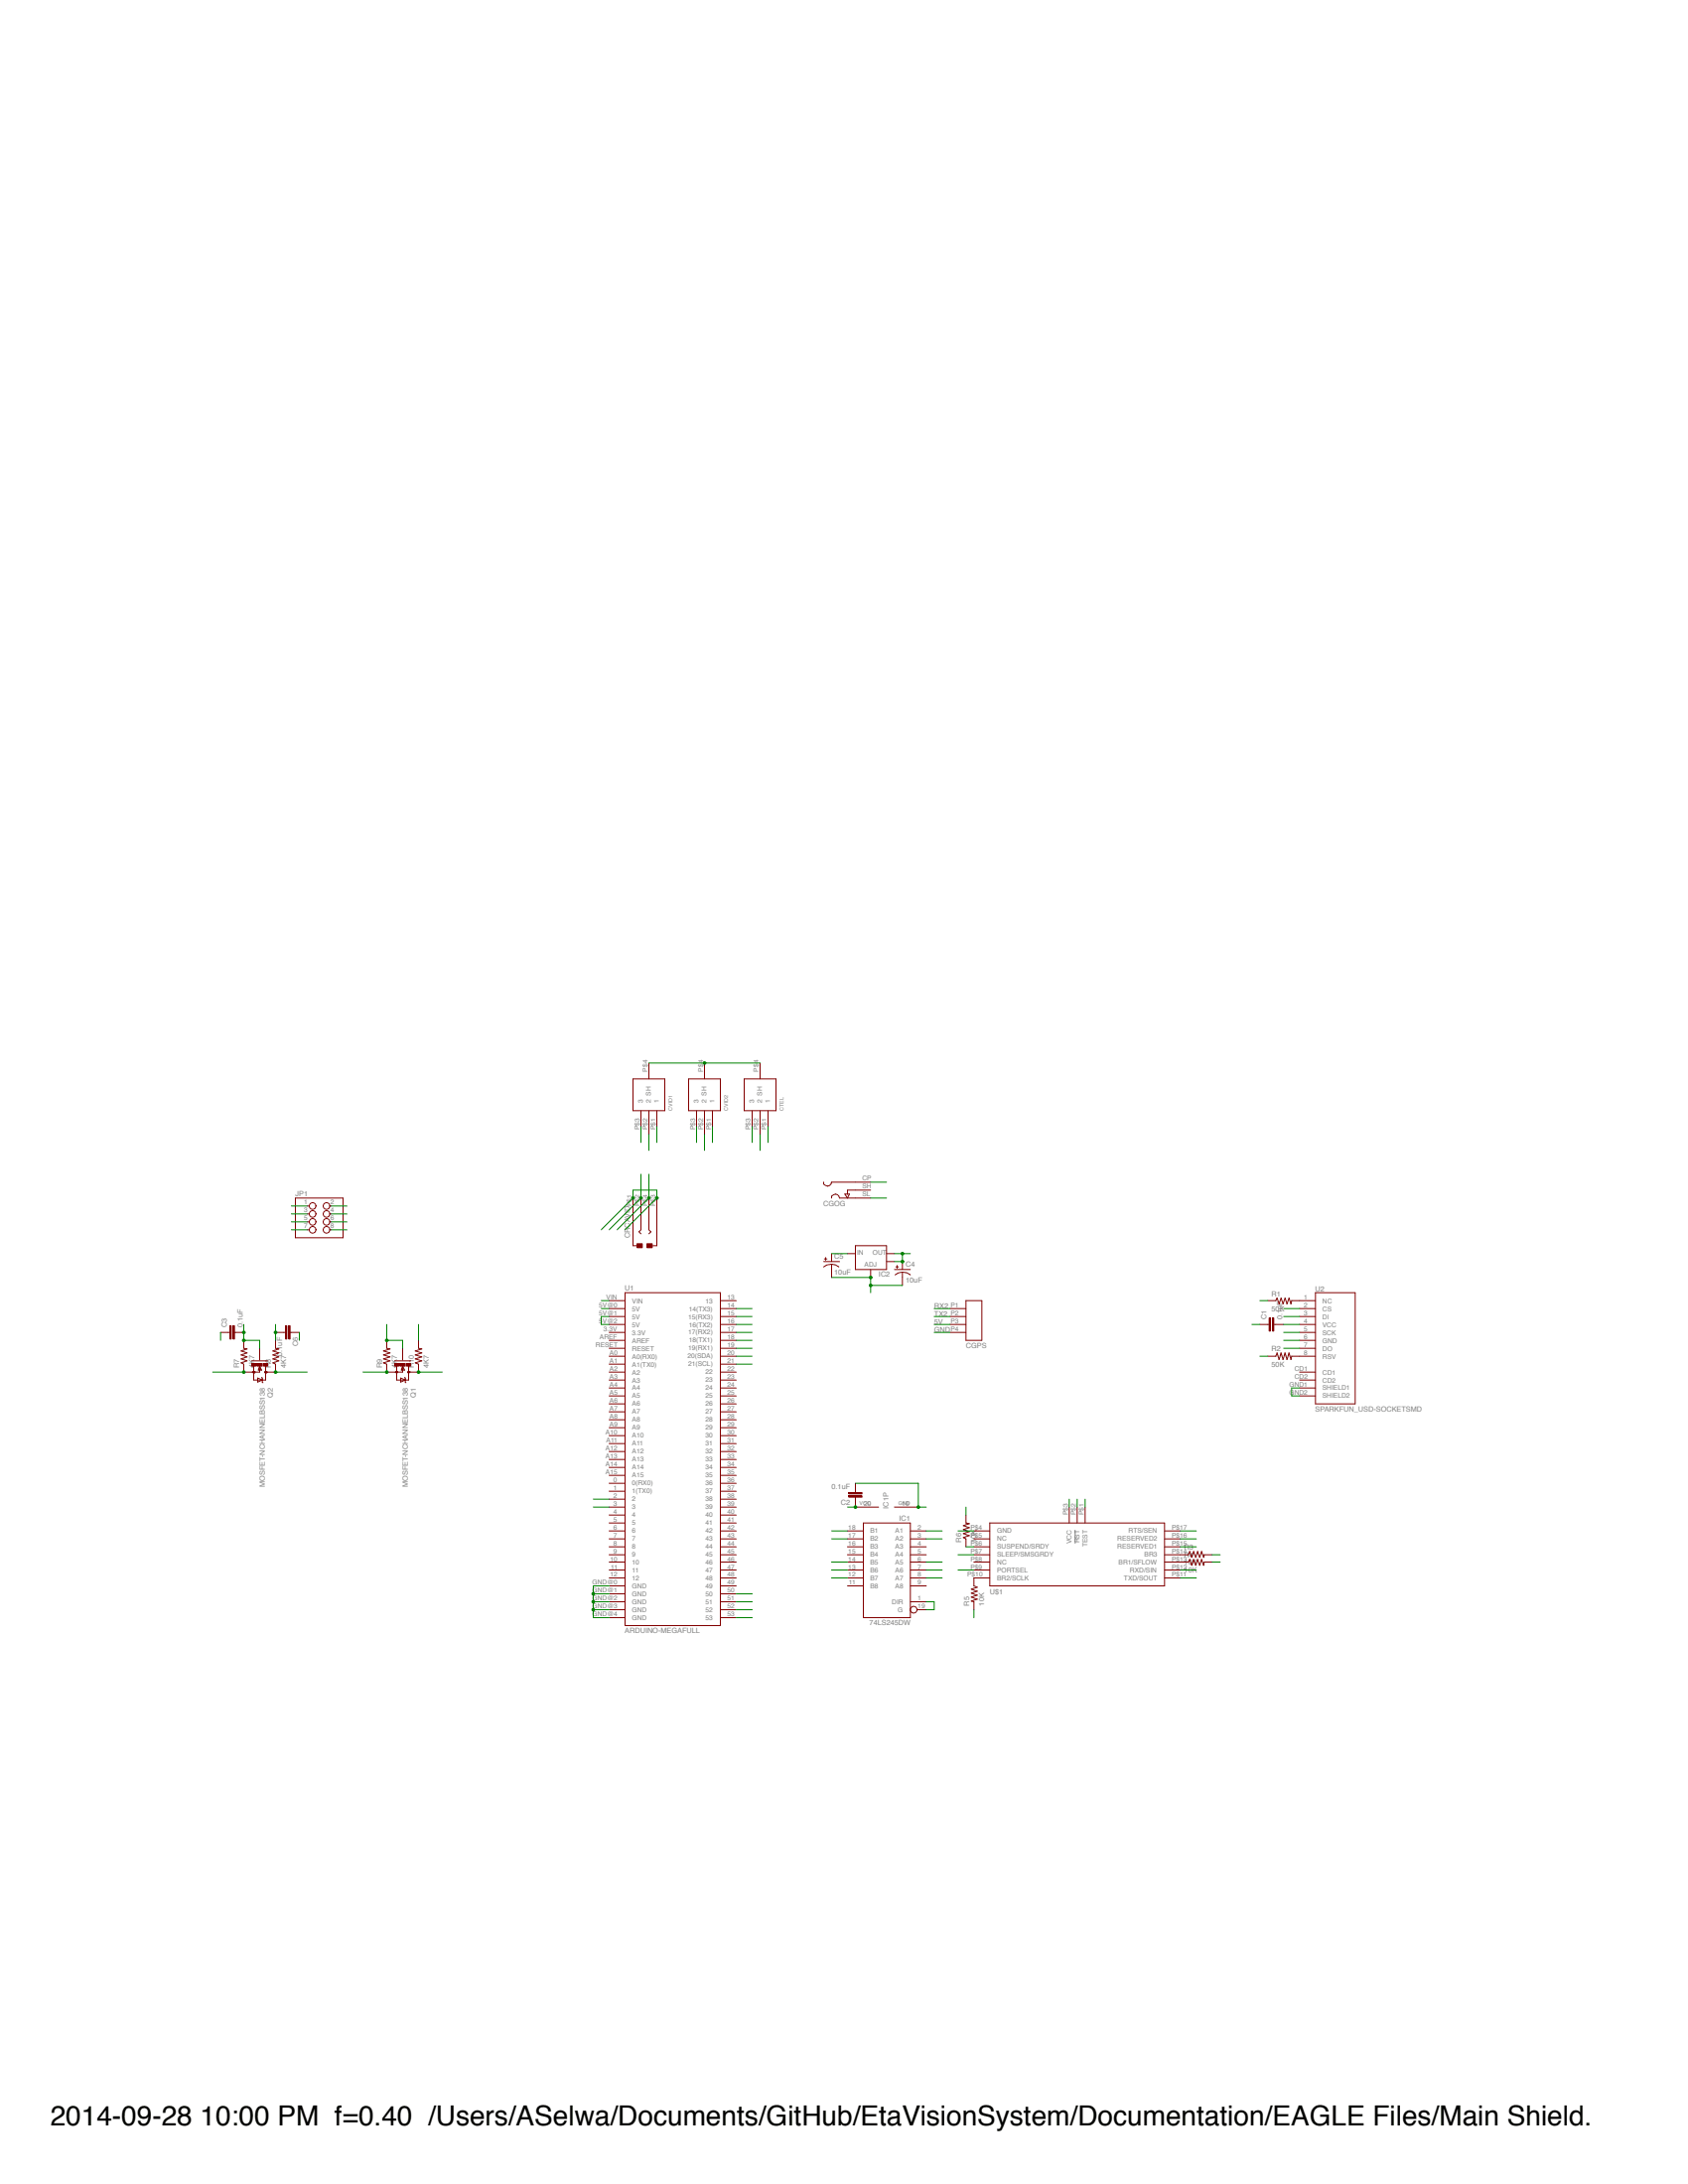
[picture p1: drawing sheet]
<svg xmlns="http://www.w3.org/2000/svg" width="216mm" height="279mm" viewBox="0 0 216 279" stroke-linecap="round" stroke-linejoin="round" font-family="sans-serif">
<path d="M137.5 195.8v1.7" fill="none" stroke="#808080" stroke-width=".13"/>
<g fill="none" stroke="#820000" stroke-width=".13">
<path d="M77.9 167.4h2M77.9 172.5h2M77.9 168.4h2M77.9 173.5h2M77.9 174.5h2M77.9 175.5h2M77.9 176.6h2M77.9 177.6h2M77.9 178.6h2M77.9 179.6h2M77.9 169.4h2M77.9 170.5h2"/>
<path d="M77.9 171.5h2M77.9 166.4h2M79.9 165.4h12.2v42.6h-12.2zM92.1 167.4h2.1M92.1 172.5h2.1M92.1 168.4h2.1M92.1 173.5h2.1M92.1 174.5h2.1M92.1 175.5h2.1M92.1 176.6h2.1M92.1 177.6h2.1M92.1 178.6h2.1"/>
<path d="M92.1 179.6h2.1M92.1 169.4h2.1M92.1 170.5h2.1M92.1 171.5h2.1M92.1 166.4h2.1M162.2 169.4h.1M162.9 169.4h.3M77.9 180.6h2M77.9 181.6h2M77.9 182.6h2M77.9 183.7h2M77.9 184.7h2"/>
<path d="M77.9 185.7h2M77.9 186.7h2M77.9 187.7h2M77.9 188.7h2M77.9 190.8h2M77.9 191.8h2M77.9 192.8h2M77.9 193.8h2M77.9 194.8h2M77.9 195.9h2M77.9 196.9h2M77.9 197.9h2"/>
<path d="M77.9 198.9h2M77.9 199.8h2M77.9 189.8h2M92.1 180.6h2.1M92.1 181.6h2.1M92.1 182.6h2.1M92.1 183.7h2.1M92.1 184.7h2.1M92.1 185.7h2.1M92.1 186.7h2.1M92.1 187.7h2.1M92.1 188.7h2.1"/>
<path d="M92.1 190.8h2.1M92.1 191.8h2.1M92.1 192.8h2.1M92.1 193.8h2.1M92.1 194.8h2.1M92.1 195.9h2.1M92.1 196.9h2.1M92.1 197.9h2.1M92.1 198.9h2.1M92.1 199.8h2.1M92.1 189.8h2.1M108.4 195.9h2"/>
<path d="M108.4 196.9h2M108.4 197.9h2M108.4 198.9h2M108.4 199.8h2M109.4 192.8h3M110.4 194.8h6v12.1h-6zM114.4 192.8h3.1M116.4 195.9h2.1M116.4 196.9h2.1M116.4 197.9h2.1M116.4 198.9h2.1M116.4 199.8h2.1"/>
<path d="M124.6 195.9h2M124.6 196.9h2M124.6 197.9h2M124.6 198.9h2M124.6 199.8h2M126.6 194.8h22.3v8.1h-22.3zM136.8 192.8v2M137.8 192.8v2M138.8 192.8v2M148.9 195.9h2.1M148.9 196.9h2.1M148.9 197.9h2.1"/>
<path d="M148.9 198.9h2.1M148.9 199.8h2.1M77.9 206.9h2M77.9 200.9h2M77.9 201.9h2M77.9 202.9h2M77.9 203.9h2M77.9 204.9h2M77.9 205.9h2M92.1 206.9h2.1M92.1 200.9h2.1M92.1 201.9h2.1"/>
<path d="M92.1 202.9h2.1M92.1 203.9h2.1M92.1 204.9h2.1M92.1 205.9h2.1M108.4 200.9h2M108.4 201.9h2M108.4 202.9h2M116.4 200.9h2.1M116.4 201.9h2.1M116.4 202.9h2.1M116.4 204.9h2.1M117.3 205.9h1.2"/>
<path d="M124.6 200.9h2M124.6 201.9h2M148.9 200.9h2.1M148.9 201.9h2.1"/>
<circle cx="116.9" cy="205.9" r=".42"/>
</g>
<path d="M162.7 168.6h.2v1.7h-.2z" fill="#820000"/>
<path d="M162.8 168.6h.1v1.7h-.1z" fill="none" stroke="#820000" stroke-width=".13"/>
<path d="M162.3 168.6h.2v1.7h-.2z" fill="#820000"/>
<g fill="none" stroke="#820000" stroke-width=".13">
<path d="M161.1 169.4h1.1M162.2 166.4h1l.1-.3 .3 .7 .3-.7 .2 .7 .3-.7 .2 .7 .3-.7 .2 .7 .1-.4h3.1M162.2 173.5h1l.1-.4 .3 .8 .3-.8 .2 .8 .3-.8 .2 .8 .3-.8 .2 .8 .1-.4h3.1M162.3 168.6h.2v1.7h-.2zM163.2 169.4h1M166.2 169.4h2.1M166.2 175.5h2.1M166.2 176.6h2.1M166.2 167.4h2.1M166.2 168.4h2.1M166.2 172.5h2.1M166.2 171.5h2.1"/>
<path d="M166.2 170.5h2.1M166.2 177.6h2.1M166.2 178.6h2.1M168.3 165.4h5v14.2h-5zM109.4 190.8v.1M109.4 191.5v.3"/>
</g>
<path d="M108.5 190.9h1.7v.2h-1.7z" fill="#820000"/>
<path d="M108.6 190.9h1.7v.2h-1.7z" fill="none" stroke="#820000" stroke-width=".13"/>
<path d="M108.5 191.3h1.7v.2h-1.7z" fill="#820000"/>
<g fill="none" stroke="#820000" stroke-width=".13">
<path d="M81 138h4v4.1h-4zM83 136v2M88.1 138h4v4.1h-4zM90.1 136v2M95.2 138h4.1v4.1h-4.1zM97.2 136v2M81 153.3v6.1h.5M82 142.1v2M82 153.3v2M83 142.1v3M83 153.3v2M84 153.3v6.1h-.5"/>
<path d="M84 142.1v2M89.1 142.1v2M90.1 142.1v3M91.1 142.1v2M96.2 142.1v2M97.2 142.1v3M98.2 142.1v2M109.4 159.4h4v3h-4zM105.3 161.4h2.1M105.4 161.1h.4M105.6 160.9v.3M106.4 161.7l.5 .1 .4 .3"/>
<path d="M106.4 161.7l-.6 .1-.5 .3M106.4 160.4v1M106.4 161.7v1.7M108.4 160.4h1M111.4 162.4v1M113.4 160.4h1M113.4 161.4h1M114.4 162.4h2M114.6 162.1h.3M114.7 161.9v.3M115.4 162.8h.6l.4 .3M115.4 162.8h-.5l-.4 .3"/>
<path d="M115.4 161.4v1M115.4 162.8v1.6M108.6 191.4h1.7v.1h-1.7zM109.4 189.8v1M109.4 191.8v1M123.5 193.8v1l.5 .1-.8 .3 .8 .2-.8 .3 .8 .2-.8 .3 .8 .2-.8 .3 .3 .2v1M151 198.9h1l.2-.4 .2 .7 .3-.7 .2 .7 .3-.7 .2 .7 .3-.7 .2 .7 .1-.3h1M151 199.8h1l.2-.3 .2 .8 .3-.8 .2 .8 .3-.8 .2 .8 .3-.8 .2 .8 .1-.5h1M124.6 201.9v1l.4 .2-.8 .2 .8 .3-.8 .2 .8 .3-.8 .2 .8 .3-.8 .2 .4 .1v1"/>
</g>
<path d="M82.7 159.1h.7v.5h-.7z" fill="#820000"/>
<path d="M82.7 159.1h.7v.5h-.7z" fill="none" stroke="#820000" stroke-width=".13"/>
<path d="M81.4 159.1h.7v.5h-.7z" fill="#820000"/>
<path d="M81.5 159.1h.6v.5h-.6zM82 155.3v2l-.3 .3 .3 .2M83 155.3v2l.2 .3-.2 .2M105.3 151.2v.3a.55 .55 0 0 0 .6 .2 .55 .55 0 0 0 .5-.5h5M106.4 153.3v-.3a.55 .55 0 0 1 .6-.2 .55 .55 0 0 1 .4 .5h4M108.1 152.8h.5l-.2 .5zM111.4 152.3h-3v.5M121.5 167.4h2M121.5 168.4h2M121.5 169.4h2M121.5 170.5h2M123.5 166.4h2.1v5.1h-2.1z" fill="none" stroke="#820000" stroke-width=".13"/>
<path d="M50.6 175.4l.3 .1-.2 .2z" fill-rule="evenodd" fill="#820000"/>
<path d="M50.7 175.5h.2l-.2 .2z" fill="none" stroke="#820000" stroke-width=".13"/>
<path d="M52.2 175.4l.2 .1-.2 .2z" fill-rule="evenodd" fill="#820000"/>
<path d="M52.2 175.5h.2l-.1 .2z" fill="none" stroke="#820000" stroke-width=".13"/>
<path d="M50.5 174.4h.5v.4h-.5z" fill="#820000"/>
<path d="M50.5 174.4h.5v.4h-.5z" fill="none" stroke="#820000" stroke-width=".13"/>
<path d="M52 174.4h.5v.4h-.5z" fill="#820000"/>
<path d="M52 174.4h.5v.4h-.5z" fill="none" stroke="#820000" stroke-width=".13"/>
<path d="M51.1 174.4h.7v.4h-.7z" fill="#820000"/>
<path d="M50.5 174.1h2M50.7 174.8v1.8h1.6v-1.8M51.2 174.4h.6v.4h-.6zM51.2 176.3l.6 .3-.6 .2zM51.5 175.1v.4h-2M51.5 172.5v1.5M51.5 174.8l.3 .5h-.5zM51.5 175.2h-.1l.1-.3 .1 .3M51.8 176.2l.1 .7M52.3 175.5h1.2" fill="none" stroke="#820000" stroke-width=".13"/>
<path d="M32.3 175.4h.3v.2l-.2 .1z" fill-rule="evenodd" fill="#820000"/>
<path d="M32.4 175.5h.2v.1l-.2 .1z" fill="none" stroke="#820000" stroke-width=".13"/>
<path d="M33.9 175.4h.2v.2l-.1 .1z" fill-rule="evenodd" fill="#820000"/>
<path d="M33.9 175.5h.2v.1l-.1 .1z" fill="none" stroke="#820000" stroke-width=".13"/>
<path d="M32.2 174.4h.5v.4h-.5z" fill="#820000"/>
<path d="M32.2 174.4h.5v.4h-.5z" fill="none" stroke="#820000" stroke-width=".13"/>
<path d="M33.7 174.4h.5v.4h-.5z" fill="#820000"/>
<path d="M33.7 174.4h.5v.4h-.5z" fill="none" stroke="#820000" stroke-width=".13"/>
<path d="M32.9 174.4h.6v.4h-.6z" fill="#820000"/>
<g fill="none" stroke="#820000" stroke-width=".13">
<path d="M37.8 153.3h6.1v5h-6.1zM39.3 154.3h.3M39.3 155.3h.3M39.3 156.3h.3M39.3 157.3h.3M42.2 154.3h.2M42.2 155.3h.2M42.2 156.3h.2M42.2 157.3h.2M29.1 170.5h.3M30 170.5h.2M31.2 171.5v1l.4 .1-.8 .2 .8 .3-.8 .2 .8 .3-.8 .2 .8 .3-.8 .2 .4 .2v1h2v-.4"/>
<path d="M32.2 174.1h2M32.4 174.8v1.8h1.6v-1.8M32.9 174.4h.6v.4h-.6zM33 176.3l.5 .3-.5 .2zM33.2 172.5v1.5M33.2 174.8l.3 .5h-.5zM33.2 175.2h-.1l.1-.3 .2 .3M33.5 176.2l.1 .7M35.2 171.5v1l.5 .1-.8 .2 .8 .3-.8 .2 .8 .3-.8 .2 .8 .3-.8 .2 .3 .2v1h-1.2M49.5 171.5v1l.4 .1-.9 .2 .9 .3-.9 .2 .9 .3-.9 .2 .9 .3-.9 .2 .5 .2v1M53.5 171.5v1l.5 .1-.9 .2 .9 .3-.9 .2 .9 .3-.9 .2 .9 .3-.9 .2 .4 .2v1"/>
<circle cx="40" cy="154.3" r=".42"/>
<circle cx="40" cy="156.3" r=".42"/>
<circle cx="40" cy="155.3" r=".42"/>
<circle cx="40" cy="157.3" r=".42"/>
<circle cx="41.8" cy="154.3" r=".42"/>
<circle cx="41.8" cy="156.3" r=".42"/>
<circle cx="41.8" cy="155.3" r=".42"/>
<circle cx="41.8" cy="157.3" r=".42"/>
</g>
<path d="M29.8 169.6h.2v1.7h-.2z" fill="#820000"/>
<path d="M29.8 169.6h.2v1.7h-.2z" fill="none" stroke="#820000" stroke-width=".13"/>
<path d="M29.4 169.6h.1v1.7h-.1z" fill="#820000"/>
<path d="M28.2 170.5h.9M29.4 169.6h.2v1.7h-.2zM30.2 170.5h1M36.3 170.5h.2M37.1 170.5h.2" fill="none" stroke="#820000" stroke-width=".13"/>
<path d="M36.5 169.6h.2v1.7h-.2z" fill="#820000"/>
<path d="M36.5 169.6h.2v1.7h-.2z" fill="none" stroke="#820000" stroke-width=".13"/>
<path d="M36.9 169.6h.2v1.7h-.2z" fill="#820000"/>
<path d="M35.2 170.5h1.1M36.9 169.6h.2v1.7h-.2zM37.3 170.5h1" fill="none" stroke="#820000" stroke-width=".13"/>
<path d="M108.4 192.8h1" fill="none" stroke="#008100" stroke-width=".13"/>
<circle cx="109.4" cy="192.8" r=".17" fill="#008100"/>
<g fill="none" stroke="#008100" stroke-width=".13">
<path d="M114.4 160.4h2M115.4 160.4v1h-1M161.1 166.4h1.1M161.1 173.5h1.1M164.2 169.4h2M123.5 192.8v1M136.8 191.8v1M155 199.8h1.1M155 198.9h1.1M124.6 205.9v1"/>
<circle cx="109.4" cy="192.8" r=".17"/>
</g>
<circle cx="115.4" cy="160.4" r=".17" fill="#008100"/>
<circle cx="115.4" cy="160.4" r=".17" fill="none" stroke="#008100" stroke-width=".13"/>
<circle cx="115.4" cy="161.4" r=".17" fill="#008100"/>
<g fill="none" stroke="#008100" stroke-width=".13">
<path d="M31.2 169.4v2.1h2v1"/>
<circle cx="115.4" cy="161.4" r=".17"/>
</g>
<circle cx="31.2" cy="171.5" r=".17" fill="#008100"/>
<circle cx="31.2" cy="171.5" r=".17" fill="none" stroke="#008100" stroke-width=".13"/>
<circle cx="31.2" cy="170.4" r=".17" fill="#008100"/>
<g fill="none" stroke="#008100" stroke-width=".13">
<path d="M49.5 171.5h2v1"/>
<circle cx="31.2" cy="170.5" r=".17"/>
</g>
<circle cx="49.4" cy="171.5" r=".17" fill="#008100"/>
<g fill="none" stroke="#008100" stroke-width=".13">
<path d="M42.4 154.3h2M49.5 169.4v2.1M109.4 189.8h8.1v3h1"/>
<circle cx="49.5" cy="171.5" r=".17"/>
</g>
<circle cx="117.4" cy="192.8" r=".17" fill="#008100"/>
<g fill="none" stroke="#008100" stroke-width=".13">
<path d="M122.5 195.9h2.1M75.9 205.9h2M77.9 202.9h-2v1h2M77.9 204.9h-2v2h2"/>
<circle cx="117.5" cy="192.8" r=".17"/>
</g>
<circle cx="75.9" cy="205.9" r=".17" fill="#008100"/>
<g fill="none" stroke="#008100" stroke-width=".13">
<path d="M75.9 203.9v1"/>
<circle cx="75.9" cy="205.9" r=".17"/>
</g>
<circle cx="75.9" cy="203.9" r=".17" fill="#008100"/>
<circle cx="75.9" cy="203.9" r=".17" fill="none" stroke="#008100" stroke-width=".13"/>
<circle cx="75.9" cy="204.9" r=".17" fill="#008100"/>
<g fill="none" stroke="#008100" stroke-width=".13">
<path d="M106.4 163.4h5v2M160.1 169.4h1M164.2 171.5h2M166.2 177.6h-1v1h1M122.5 198.9h2.1M151 197.9h2M151 196.9h2M118.5 204.9h1v1h-1M122.5 200.9h2.1"/>
<circle cx="75.9" cy="204.9" r=".17"/>
</g>
<circle cx="111.3" cy="163.4" r=".17" fill="#008100"/>
<g fill="none" stroke="#008100" stroke-width=".13">
<path d="M111.4 164.4h4"/>
<circle cx="111.4" cy="163.4" r=".17"/>
</g>
<circle cx="111.3" cy="164.4" r=".17" fill="#008100"/>
<g fill="none" stroke="#008100" stroke-width=".13">
<path d="M83 136h14.2M82 144.1v2.1M89.1 144.1v2.1M119.5 170.5h2"/>
<circle cx="111.4" cy="164.4" r=".17"/>
</g>
<circle cx="90.1" cy="136" r=".17" fill="#008100"/>
<g fill="none" stroke="#008100" stroke-width=".13">
<path d="M81 153.3v-1h3v1M96.2 144.1v2.1"/>
<circle cx="90.1" cy="136" r=".17"/>
</g>
<circle cx="80.9" cy="153.2" r=".17" fill="#008100"/>
<circle cx="81" cy="153.3" r=".17" fill="none" stroke="#008100" stroke-width=".13"/>
<circle cx="84" cy="153.2" r=".17" fill="#008100"/>
<g fill="none" stroke="#008100" stroke-width=".13">
<path d="M37.3 154.3h2M37.3 155.3h2M81 153.3l-4.1 4M84 153.3l-4.1 4M84 144.1v2.1M91.1 144.1v2.1M111.4 153.3h2M28.2 170.5v1M35.2 169.4v2.1M38.3 170.5v1M76.9 167.4h1M94.2 171.5h2"/>
<path d="M94.2 172.5h2M106.4 160.4h2M119.5 169.4h2M164.2 172.5h2M164.2 167.4h2M164.2 168.4h2M164.2 170.5h2M75.9 191.8h2M75.9 192.8h2M106.4 195.9h2M106.4 199.8h2M106.4 196.9h2"/>
<path d="M118.5 195.9h2M118.5 199.8h2M118.5 196.9h2M123.5 197.9h1.1M137.8 191.8v1M138.8 191.8v1M151 195.9h2M94.2 203.9h2M94.2 204.9h2M94.2 205.9h2M94.2 206.9h2M106.4 200.9h2"/>
<path d="M106.4 201.9h2M118.5 200.9h2M118.5 201.9h2M151 200.9h2M151 201.9h2"/>
<circle cx="84" cy="153.3" r=".17"/>
</g>
<circle cx="35.2" cy="170.4" r=".17" fill="#008100"/>
<g fill="none" stroke="#008100" stroke-width=".13">
<path d="M42.4 155.3h2M82 150.2v3.1M83 145.1v2.1M53.5 169.4v2.1M77.9 168.4h-1v1h1M94.2 169.4h2M94.2 170.5h2M119.5 168.4h2M119.5 167.4h2"/>
<circle cx="35.2" cy="170.5" r=".17"/>
</g>
<circle cx="82" cy="153.2" r=".17" fill="#008100"/>
<g fill="none" stroke="#008100" stroke-width=".13">
<path d="M82 153.3l-4.1 4M83 150.2v3.1M90.1 145.1v2.1"/>
<circle cx="82" cy="153.3" r=".17"/>
</g>
<circle cx="83" cy="153.2" r=".17" fill="#008100"/>
<g fill="none" stroke="#008100" stroke-width=".13">
<path d="M83 153.3l-4.1 4M97.2 145.1v2.1M98.2 144.1v2.1M111.4 151.2h2M27.2 175.5h4M76.9 166.4h1M94.2 167.4h2M94.2 168.4h2"/>
<circle cx="83" cy="153.3" r=".17"/>
</g>
<circle cx="31.2" cy="175.5" r=".17" fill="#008100"/>
<g fill="none" stroke="#008100" stroke-width=".13">
<path d="M37.3 156.3h2M35.2 175.5h4.1"/>
<circle cx="31.2" cy="175.5" r=".17"/>
</g>
<circle cx="35.2" cy="175.5" r=".17" fill="#008100"/>
<g fill="none" stroke="#008100" stroke-width=".13">
<path d="M42.4 156.3h2M46.4 175.5h3.1M94.2 173.5h2"/>
<circle cx="35.2" cy="175.5" r=".17"/>
</g>
<circle cx="49.4" cy="175.5" r=".17" fill="#008100"/>
<g fill="none" stroke="#008100" stroke-width=".13">
<path d="M37.3 157.3h2M53.5 175.5h3.1"/>
<circle cx="49.5" cy="175.5" r=".17"/>
</g>
<circle cx="53.5" cy="175.5" r=".17" fill="#008100"/>
<g fill="none" stroke="#008100" stroke-width=".13">
<path d="M42.4 157.3h2M94.2 174.5h2"/>
<circle cx="53.5" cy="175.5" r=".17"/>
</g>
<text font-size="3.6" x="6.4" y="271.9">2014-09-28 10:00 PM f=0.40 /Users/ASelwa/Documents/GitHub/EtaVisionSystem/Documentation/EAGLE Files/Main Shield.sch (She</text>
<g font-size=".9" fill="#808080">
<text x="37.8" y="153">JP1</text>
<text x="105.3" y="154.2">CGOG</text>
<text x="80.6" y="158.4" transform="rotate(-90 80.6 158.4)">CRCAVIDP$1</text>
<text x="106.7" y="161.1">C5</text>
<text x="79.9" y="165.1">U1</text>
<text x="106.7" y="163">10uF</text>
<text x="112.4" y="163.4">IC2</text>
<text x="115.8" y="164">10uF</text>
<text x="115.8" y="162.1">C4</text>
<text x="119.5" y="167.4">RX2 P1</text>
<text x="162.6" y="167.7">50K</text>
<text x="162.6" y="165.8">R1</text>
<text x="168.2" y="165.2">U2</text>
<text x="29" y="169.9" transform="rotate(-90 29 169.9)">C3</text>
<text x="31" y="169.9" transform="rotate(-90 31 169.9)">0.1uF</text>
<text x="36.1" y="173.4" transform="rotate(-90 36.1 173.4)">0.1uF</text>
<text x="38.1" y="172.3" transform="rotate(-90 38.1 172.3)">C6</text>
<text x="119.5" y="170.5">GNDP4</text>
<text x="119.5" y="169.4">5V</text>
<text x="119.5" y="168.4">TX2 P2</text>
<text x="123.6" y="172.5">CGPS</text>
<text x="162" y="168.8" transform="rotate(-90 162 168.8)">C1</text>
<text x="162.6" y="172.9">R2</text>
<text x="164" y="168.8" transform="rotate(-90 164 168.8)">0.1uF</text>
<text x="30.6" y="175" transform="rotate(-90 30.6 175)">R7</text>
<text x="32.5" y="175" transform="rotate(-90 32.5 175)">4K7</text>
<text x="34.7" y="175" transform="rotate(-90 34.7 175)">R8</text>
<text x="34.9" y="178.8" transform="rotate(-90 34.9 178.8)">Q2</text>
<text x="36.6" y="175" transform="rotate(-90 36.6 175)">4K7</text>
<text x="48.9" y="175" transform="rotate(-90 48.9 175)">R9</text>
<text x="50.8" y="175" transform="rotate(-90 50.8 175)">4K7</text>
<text x="52.9" y="175" transform="rotate(-90 52.9 175)">R10</text>
<text x="53.2" y="178.8" transform="rotate(-90 53.2 178.8)">Q1</text>
<text x="54.8" y="175" transform="rotate(-90 54.8 175)">4K7</text>
<text x="162.6" y="174.8">50K</text>
<text x="168.2" y="180.6">SPARKFUN_USD-SOCKETSMD</text>
<text x="33.9" y="190.3" transform="rotate(-90 33.9 190.3)">MOSFET-NCHANNELBSS138</text>
<text x="52.2" y="190.3" transform="rotate(-90 52.2 190.3)">MOSFET-NCHANNELBSS138</text>
<text x="106.4" y="190.5">0.1uF</text>
<text x="107.6" y="192.6">C2</text>
<text x="113.7" y="193" transform="rotate(-90 113.7 193)">IC1P</text>
<text x="115" y="194.5">IC1</text>
<text x="123" y="197.3" transform="rotate(-90 123 197.3)">R6</text>
<text x="124.9" y="197.3" transform="rotate(-90 124.9 197.3)">10K</text>
<text x="126.6" y="203.9">U$1</text>
<text x="151.5" y="200.2">10K</text>
<text x="151.5" y="201.2">10K</text>
<text x="151.5" y="198.2">R3</text>
<text x="151.5" y="199.3">R4</text>
<text x="79.9" y="209">ARDUINO-MEGAFULL</text>
<text x="111.2" y="208">74LS245DW</text>
<text x="124" y="205.4" transform="rotate(-90 124 205.4)">R5</text>
<text x="125.9" y="205.4" transform="rotate(-90 125.9 205.4)">10K</text>
</g>
<g font-size=".8" fill="#808080">
<text x="82.8" y="137.1" transform="rotate(-90 82.8 137.1)">P$4</text>
<text x="89.9" y="137.1" transform="rotate(-90 89.9 137.1)">P$4</text>
<text x="97" y="137.1" transform="rotate(-90 97 137.1)">P$4</text>
<text x="82.2" y="141.2" transform="rotate(-90 82.2 141.2)">3</text>
<text x="83.3" y="141.2" transform="rotate(-90 83.3 141.2)">2 SH</text>
<text x="84.3" y="141.2" transform="rotate(-90 84.3 141.2)">1</text>
<text x="89.4" y="141.2" transform="rotate(-90 89.4 141.2)">3</text>
<text x="90.4" y="141.2" transform="rotate(-90 90.4 141.2)">2 SH</text>
<text x="91.4" y="141.2" transform="rotate(-90 91.4 141.2)">1</text>
<text x="96.5" y="141.2" transform="rotate(-90 96.5 141.2)">3</text>
<text x="97.5" y="141.2" transform="rotate(-90 97.5 141.2)">2 SH</text>
<text x="98.5" y="141.2" transform="rotate(-90 98.5 141.2)">1</text>
<text x="81.8" y="144.5" transform="rotate(-90 81.8 144.5)">P$3</text>
<text x="82.8" y="144.5" transform="rotate(-90 82.8 144.5)">P$2</text>
<text x="83.8" y="144.5" transform="rotate(-90 83.8 144.5)">P$1</text>
<text x="88.9" y="144.5" transform="rotate(-90 88.9 144.5)">P$3</text>
<text x="89.9" y="144.5" transform="rotate(-90 89.9 144.5)">P$2</text>
<text x="90.9" y="144.5" transform="rotate(-90 90.9 144.5)">P$1</text>
<text x="96" y="144.5" transform="rotate(-90 96 144.5)">P$3</text>
<text x="97" y="144.5" transform="rotate(-90 97 144.5)">P$2</text>
<text x="98" y="144.5" transform="rotate(-90 98 144.5)">P$1</text>
<text x="38.9" y="154.1">1</text>
<text x="38.9" y="155.1">3</text>
<text x="42.3" y="154.1">2</text>
<text x="42.3" y="155.1">4</text>
<text x="81.8" y="154.3" transform="rotate(-90 81.8 154.3)">P$2</text>
<text x="82.8" y="154.3" transform="rotate(-90 82.8 154.3)">P$4</text>
<text x="83.8" y="154.3" transform="rotate(-90 83.8 154.3)">P$3</text>
<text x="110.3" y="153.1">SL</text>
<text x="110.3" y="152.1">SH</text>
<text x="110.3" y="151.1">CP</text>
<text x="38.9" y="156.1">5</text>
<text x="38.9" y="157.1">7</text>
<text x="42.3" y="156.1">6</text>
<text x="42.3" y="157.1">8</text>
<text x="109.6" y="160.6">IN</text>
<text x="111.6" y="160.6">OUT</text>
<text x="76.6" y="167.3">5V@0</text>
<text x="77.5" y="166.3">VIN</text>
<text x="80.8" y="167.7">5V</text>
<text x="80.8" y="166.7">VIN</text>
<text x="88.1" y="167.7">14(TX3)</text>
<text x="90.2" y="166.7">13</text>
<text x="93" y="166.3">13</text>
<text x="93" y="167.3">14</text>
<text x="110.6" y="162.1">ADJ</text>
<text x="166.8" y="167.3">2</text>
<text x="166.8" y="166.3">1</text>
<text x="169.1" y="167.7">CS</text>
<text x="169.1" y="166.7">NC</text>
<text x="76.2" y="172.3">RESET</text>
<text x="76.6" y="168.3">5V@1</text>
<text x="76.6" y="169.3">5V@2</text>
<text x="76.7" y="171.3">AREF</text>
<text x="77.2" y="170.3">3.3V</text>
<text x="78" y="173.4">A0</text>
<text x="80.8" y="172.8">RESET</text>
<text x="80.8" y="168.7">5V</text>
<text x="80.8" y="173.8">A0(RX0)</text>
<text x="80.8" y="169.8">5V</text>
<text x="80.8" y="170.8">3.3V</text>
<text x="80.8" y="171.8">AREF</text>
<text x="87.9" y="173.8">20(SDA)</text>
<text x="88" y="170.8">17(RX2)</text>
<text x="88" y="168.7">15(RX3)</text>
<text x="88" y="172.8">19(RX1)</text>
<text x="88.1" y="169.7">16(TX2)</text>
<text x="88.1" y="171.8">18(TX1)</text>
<text x="93" y="169.3">16</text>
<text x="93" y="170.3">17</text>
<text x="93" y="171.3">18</text>
<text x="93" y="168.3">15</text>
<text x="93" y="173.4">20</text>
<text x="93" y="172.3">19</text>
<text x="121.6" y="169.3">P3</text>
<text x="166.8" y="168.3">3</text>
<text x="166.8" y="172.3">7</text>
<text x="166.8" y="171.3">6</text>
<text x="166.8" y="173.4">8</text>
<text x="166.8" y="170.3">5</text>
<text x="166.8" y="169.3">4</text>
<text x="169.1" y="168.7">DI</text>
<text x="169.1" y="172.8">DO</text>
<text x="169.1" y="171.8">GND</text>
<text x="169.1" y="173.8">RSV</text>
<text x="169.1" y="170.8">SCK</text>
<text x="169.1" y="169.8">VCC</text>
<text x="78" y="174.4">A1</text>
<text x="78" y="175.4">A2</text>
<text x="78" y="176.4">A3</text>
<text x="78" y="177.4">A4</text>
<text x="78" y="178.4">A5</text>
<text x="78" y="179.4">A6</text>
<text x="80.8" y="174.8">A1(TX0)</text>
<text x="80.8" y="175.8">A2</text>
<text x="80.8" y="176.8">A3</text>
<text x="80.8" y="177.9">A4</text>
<text x="80.8" y="178.9">A5</text>
<text x="80.8" y="179.9">A6</text>
<text x="88" y="174.8">21(SCL)</text>
<text x="90.2" y="175.8">22</text>
<text x="90.2" y="176.8">23</text>
<text x="90.2" y="177.8">24</text>
<text x="90.2" y="178.9">25</text>
<text x="90.2" y="179.9">26</text>
<text x="93" y="175.4">22</text>
<text x="93" y="176.4">23</text>
<text x="93" y="177.4">24</text>
<text x="93" y="178.4">25</text>
<text x="93" y="179.4">26</text>
<text x="93" y="174.4">21</text>
<text x="164.9" y="177.4">GND1</text>
<text x="164.9" y="178.4">GND2</text>
<text x="165.6" y="175.4">CD1</text>
<text x="165.6" y="176.4">CD2</text>
<text x="169.1" y="175.8">CD1</text>
<text x="169.1" y="176.8">CD2</text>
<text x="169.1" y="177.9">SHIELD1</text>
<text x="169.1" y="178.9">SHIELD2</text>
<text x="77.5" y="183.5">A10</text>
<text x="77.5" y="185.5">A12</text>
<text x="77.5" y="184.5">A11</text>
<text x="78" y="180.5">A7</text>
<text x="78" y="181.5">A8</text>
<text x="78" y="182.5">A9</text>
<text x="80.8" y="180.9">A7</text>
<text x="80.8" y="181.9">A8</text>
<text x="80.8" y="182.9">A9</text>
<text x="80.8" y="183.9">A10</text>
<text x="80.8" y="185">A11</text>
<text x="80.8" y="186">A12</text>
<text x="90.2" y="180.9">27</text>
<text x="90.2" y="181.9">28</text>
<text x="90.2" y="182.9">29</text>
<text x="90.2" y="183.9">30</text>
<text x="90.2" y="184.9">31</text>
<text x="90.2" y="186">32</text>
<text x="93" y="180.5">27</text>
<text x="93" y="181.5">28</text>
<text x="93" y="182.5">29</text>
<text x="93" y="183.5">30</text>
<text x="93" y="184.5">31</text>
<text x="93" y="185.5">32</text>
<text x="77.5" y="186.5">A13</text>
<text x="77.5" y="187.5">A14</text>
<text x="77.5" y="188.6">A15</text>
<text x="78.5" y="190.6">1</text>
<text x="78.5" y="191.6">2</text>
<text x="78.5" y="189.6">0</text>
<text x="80.8" y="187">A13</text>
<text x="80.8" y="188">A14</text>
<text x="80.8" y="189">A15</text>
<text x="80.8" y="191">1(TX0)</text>
<text x="80.8" y="190">0(RX0)</text>
<text x="90.2" y="187">33</text>
<text x="90.2" y="188">34</text>
<text x="90.2" y="189">35</text>
<text x="90.2" y="190">36</text>
<text x="90.2" y="191">37</text>
<text x="93" y="186.5">33</text>
<text x="93" y="187.5">34</text>
<text x="93" y="188.6">35</text>
<text x="93" y="189.6">36</text>
<text x="93" y="190.6">37</text>
<text x="93" y="191.6">38</text>
<text x="78.5" y="192.6">3</text>
<text x="78.5" y="193.6">4</text>
<text x="78.5" y="194.6">5</text>
<text x="78.5" y="195.7">6</text>
<text x="78.5" y="196.7">7</text>
<text x="78.5" y="197.7">8</text>
<text x="80.8" y="192">2</text>
<text x="80.8" y="193.1">3</text>
<text x="80.8" y="194.1">4</text>
<text x="80.8" y="195.1">5</text>
<text x="80.8" y="196.1">6</text>
<text x="80.8" y="197.1">7</text>
<text x="90.2" y="192">38</text>
<text x="90.2" y="194.1">40</text>
<text x="90.2" y="193">39</text>
<text x="90.2" y="195.1">41</text>
<text x="90.2" y="196.1">42</text>
<text x="90.2" y="197.1">43</text>
<text x="93" y="193.6">40</text>
<text x="93" y="192.6">39</text>
<text x="93" y="194.6">41</text>
<text x="93" y="195.7">42</text>
<text x="93" y="196.7">43</text>
<text x="93" y="197.7">44</text>
<text x="108.5" y="197.7">16</text>
<text x="108.5" y="196.7">17</text>
<text x="108.5" y="195.7">18</text>
<text x="110.5" y="192.6">20</text>
<text x="111.3" y="197.1">B2</text>
<text x="111.3" y="196.1">B1</text>
<text x="114.5" y="196.1">A1</text>
<text x="114.5" y="197.1">A2</text>
<text x="115.4" y="192.6">10</text>
<text x="117.4" y="195.7">2</text>
<text x="117.4" y="196.7">3</text>
<text x="117.4" y="197.7">4</text>
<text x="124.1" y="195.7">P$4</text>
<text x="124.1" y="196.7">P$5</text>
<text x="124.1" y="197.7">P$6</text>
<text x="127.5" y="196.1">GND</text>
<text x="127.5" y="197.1">NC</text>
<text x="136.6" y="193.9" transform="rotate(-90 136.6 193.9)">P$3</text>
<text x="137" y="197.5" transform="rotate(-90 137 197.5)">VCC</text>
<text x="137.6" y="193.9" transform="rotate(-90 137.6 193.9)">P$2</text>
<text x="138.1" y="197.4" transform="rotate(-90 138.1 197.4)">RST</text>
<text x="138.6" y="193.9" transform="rotate(-90 138.6 193.9)">P$1</text>
<text x="139.1" y="197.9" transform="rotate(-90 139.1 197.9)">TEST</text>
<text x="142.9" y="197.1">RESERVED2</text>
<text x="144.4" y="196.1">RTS/SEN</text>
<text x="149.9" y="197.7">P$15</text>
<text x="149.9" y="196.7">P$16</text>
<text x="149.9" y="195.7">P$17</text>
<text x="75.8" y="202.8">GND@0</text>
<text x="75.8" y="203.8">GND@1</text>
<text x="78" y="199.7">10</text>
<text x="78" y="201.7">12</text>
<text x="78.1" y="200.7">11</text>
<text x="78.5" y="198.7">9</text>
<text x="80.8" y="198.1">8</text>
<text x="80.8" y="199.1">9</text>
<text x="80.8" y="200.2">10</text>
<text x="80.8" y="201.2">11</text>
<text x="80.8" y="202.2">12</text>
<text x="80.8" y="203.2">GND</text>
<text x="90.2" y="198.1">44</text>
<text x="90.2" y="199.1">45</text>
<text x="90.2" y="200.1">46</text>
<text x="90.2" y="201.2">47</text>
<text x="90.2" y="202.2">48</text>
<text x="90.2" y="203.2">49</text>
<text x="93" y="198.7">45</text>
<text x="93" y="199.7">46</text>
<text x="93" y="200.7">47</text>
<text x="93" y="201.7">48</text>
<text x="93" y="203.8">50</text>
<text x="93" y="202.8">49</text>
<text x="108.5" y="201.7">12</text>
<text x="108.5" y="200.7">13</text>
<text x="108.5" y="199.7">14</text>
<text x="108.5" y="198.7">15</text>
<text x="108.6" y="202.8">11</text>
<text x="111.3" y="203.2">B8</text>
<text x="111.3" y="202.2">B7</text>
<text x="111.3" y="201.2">B6</text>
<text x="111.3" y="200.1">B5</text>
<text x="111.3" y="199.1">B4</text>
<text x="111.3" y="198.1">B3</text>
<text x="114.5" y="198.1">A3</text>
<text x="114.5" y="199.1">A4</text>
<text x="114.5" y="200.2">A5</text>
<text x="114.5" y="201.2">A6</text>
<text x="114.5" y="202.2">A7</text>
<text x="114.5" y="203.2">A8</text>
<text x="117.4" y="198.7">5</text>
<text x="117.4" y="199.7">6</text>
<text x="117.4" y="200.7">7</text>
<text x="117.4" y="201.7">8</text>
<text x="117.4" y="202.8">9</text>
<text x="123.7" y="201.7">P$10</text>
<text x="124.1" y="198.7">P$7</text>
<text x="124.1" y="199.7">P$8</text>
<text x="124.1" y="200.7">P$9</text>
<text x="127.5" y="198.1">SUSPEND/SRDY</text>
<text x="127.5" y="199.1">SLEEP/SMSGRDY</text>
<text x="127.5" y="200.2">NC</text>
<text x="127.5" y="201.2">PORTSEL</text>
<text x="127.5" y="202.2">BR2/SCLK</text>
<text x="142.9" y="198.1">RESERVED1</text>
<text x="143.1" y="200.1">BR1/SFLOW</text>
<text x="143.8" y="202.2">TXD/SOUT</text>
<text x="144.5" y="201.2">RXD/SIN</text>
<text x="146.4" y="199.1">BR3</text>
<text x="149.9" y="201.7">P$11</text>
<text x="149.9" y="200.7">P$12</text>
<text x="149.9" y="199.7">P$13</text>
<text x="149.9" y="198.7">P$14</text>
<text x="75.8" y="206.8">GND@4</text>
<text x="75.8" y="204.8">GND@2</text>
<text x="75.8" y="205.8">GND@3</text>
<text x="80.8" y="207.3">GND</text>
<text x="80.8" y="204.2">GND</text>
<text x="80.8" y="205.2">GND</text>
<text x="80.8" y="206.2">GND</text>
<text x="90.2" y="207.2">53</text>
<text x="90.2" y="206.2">52</text>
<text x="90.2" y="205.2">51</text>
<text x="90.2" y="204.2">50</text>
<text x="93" y="206.8">53</text>
<text x="93" y="205.8">52</text>
<text x="93" y="204.8">51</text>
<text x="114.1" y="205.2">DIR</text>
<text x="114.8" y="206.2">G</text>
<text x="117.4" y="204.8">1</text>
<text x="117.4" y="205.8">19</text>
</g>
<g font-size=".7" fill="#808080">
<text x="86" y="142.1" transform="rotate(-90 86 142.1)">CVID1</text>
<text x="93.1" y="142.1" transform="rotate(-90 93.1 142.1)">CVID2</text>
<text x="100.2" y="142.1" transform="rotate(-90 100.2 142.1)">CTEL</text>
<text x="109.9" y="192.5">VCC</text>
<text x="114.9" y="192.5">GND</text>
</g>
</svg>
